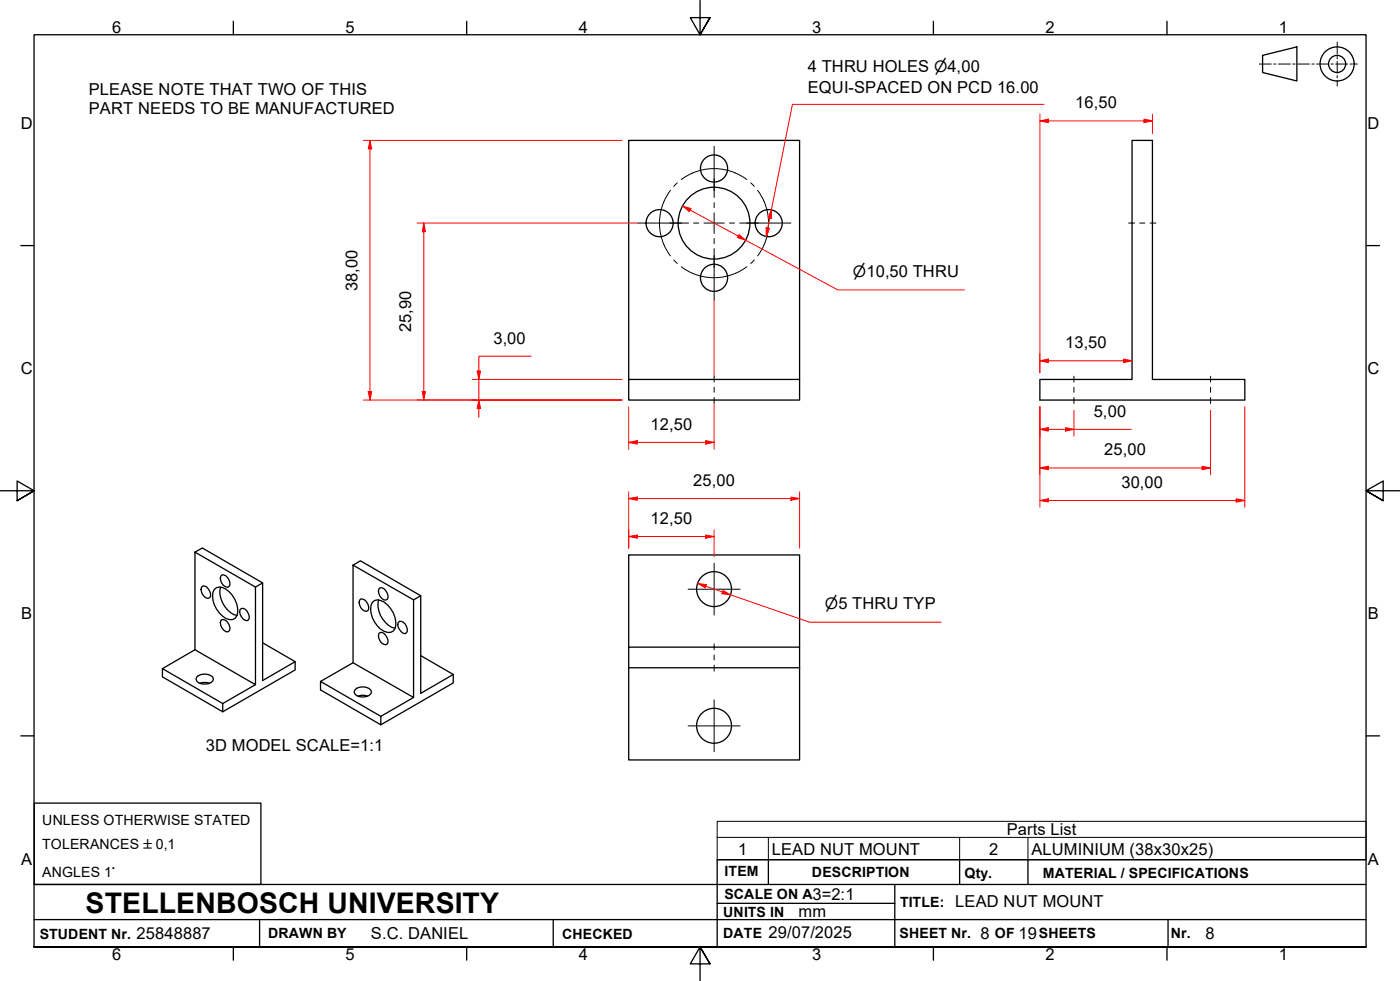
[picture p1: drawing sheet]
<svg xmlns="http://www.w3.org/2000/svg" width="410mm" height="287mm" viewBox="0 0 410 287" stroke-linecap="round" stroke-linejoin="round" font-family="sans-serif">
<!-- layer: Visible Edges(ISO) -->
<g fill="none" stroke="#000" stroke-width=".38">
<path d="M331.5 41.1h5.9v70h27.1v6h-60v-6h27zM184.1 111.1v6h50v-76h-50v70h50M57.1 161.6l17.7 10.2v28.6l-17.7-10.2zM57.1 161.6l2.1-1.2 17.7 10.2v28.6l9.5-5.5-9.5-5.5M59 171.9l.3-.3a1.85 1.85 0 0 1 2.1 1.5l.3 .7v.7l-.3 .5a1.48 1.48 0 0 1-2.1-1l-.4-1.5zM62.7 172.5a2.49 2.49 0 0 1 3.5 0 7.5 7.5 0 0 1 3.1 7.8 2.14 2.14 0 0 1-3.1 .8 7.8 7.8 0 0 1-3.8-7.7zM64.6 171.8a7.2 7.2 0 0 0 4.8 8.4M65 168.3a2.43 2.43 0 0 1 2.1 3.4 1.82 1.82 0 0 1-2.5-1.7l-.1-.8zM70.3 178.4l.4-.3a2.35 2.35 0 0 1 2 3.4 1.53 1.53 0 0 1-2-1l-.5-1.4zM76.9 170.6l-2.1 1.2M103.4 165.4l17.7 10.2v28.6l-17.7-10.2zM103.4 165.4l2.1-1.2 17.7 10.2v28.6l9.5-5.6-9.5-5.5"/>
<path d="M105.6 175.3a2.43 2.43 0 0 1 2.1 3.5 1.82 1.82 0 0 1-2.4-1.7l-.1-.8zM109 176.4a2.41 2.41 0 0 1 3.5-.2 7.5 7.5 0 0 1 3.1 7.8 2.14 2.14 0 0 1-3.1 .8 7.6 7.6 0 0 1-3.9-7.6zM110.9 175.6a7.2 7.2 0 0 0 4.8 8.3M110.9 172.4l.4-.3a1.85 1.85 0 0 1 2 1.5l.3 .7v.7l-.3 .5a1.48 1.48 0 0 1-2-1l-.5-1.4zM123.2 174.4l-2.1 1.2M57.1 190.2l-9.5 5.5M57.6 198.2a3.5 3.5 0 0 1 4.7 0l.2 .6a2.16 2.16 0 0 1-2.6 1.4 2.06 2.06 0 0 1-2.5-1.4zM58.5 200l.9-.2 1.9 .2M65 181.4a2.4 2.4 0 0 1 2.1 3.3 1.48 1.48 0 0 1-2.1-.9 1.81 1.81 0 0 1 0-2.4zM86.4 193.7v2.4l-21.2 12.3M103.4 194l-9.5 5.5M111.3 185.2a2.4 2.4 0 0 1 2 3.3 1.82 1.82 0 0 1-2.4-1.7l-.1-.7 .1-.6z"/>
<path d="M117 181.9a2.35 2.35 0 0 1 2 3.3l-.4 .3a2.79 2.79 0 0 1-2-3.2zM132.7 197.4v2.5l-21.2 12.3M184.1 195.5v-6.1h50v6.1M184.1 189.4v-27h50v27M184.1 195.5v27h50v-27M184.1 195.5h50M74.8 200.4l-9.6 5.5v2.5l-17.6-10.3v-2.4l17.6 10.2M104.4 201.5a3.6 3.6 0 0 1 4.2 .5l.2 .6a3 3 0 0 1-4.9 .5l-.2-.5 .2-.6zM104.8 203.8l.9-.3 1.9 .3M121.1 204.2l-9.6 5.5v2.5l-17.6-10.3v-2.4l17.6 10.2"/>
<circle cx="209.1" cy="49.3" r="4"/>
<circle cx="193.1" cy="65.3" r="4"/>
<circle cx="209.1" cy="65.3" r="10.5"/>
<circle cx="225.1" cy="65.3" r="4"/>
<circle cx="209.1" cy="81.3" r="4"/>
<circle cx="209.1" cy="172.4" r="5.1"/>
<circle cx="209.1" cy="212.5" r="5.1"/>
</g>
<!-- layer: Symbols(ISO) -->
<path d="M210 245.1v-4.7h190v4.7M210 245.1v6.6h190v-6.6M210 245.1h190M225 245.1v6.6M281 245.1v6.6M301 245.1v6.6" fill="none" stroke="#000" stroke-width=".29"/>
<!-- layer: Border_0 -->
<g fill="none" stroke="#000" stroke-width=".38">
<path d="M68.3 6.2v4M136.7 6.2v4M205 .1v10.1l-2.9-5h5.8l-2.9 5 2.9-5M273.3 6.2v4M341.7 6.2v4M6.1 71.9h3.9M400 71.9h3.9M0 143.7h10l-5-2.9v5.8l5-2.9-5 2.9M410 143.7h-10l5-2.9v5.8l-5-2.9 5 2.9M6.1 215.4h3.9M400 215.4h3.9M10 277.2v-267h390v267h-390h390"/>
<path d="M68.3 277.2v3.9M136.7 277.2v3.9M273.3 277.2v3.9M341.7 277.2v3.9M207.9 282.1l-2.9-4.9 2.9 4.9h-5.8l2.9-4.9v10"/>
</g>
<!-- layer: Sketch Geometry(ISO) -->
<g fill="none" stroke="#000" stroke-width=".38">
<path d="M369.7 16.2l10-2.5v10l-10-2.5zM10 235.1h66.4v23.8h-66.4zM10 258.9h390M225 251.7v7.2M262 258.9v18.3M281 251.7v7.2M301 251.7v7.2M400 251.7h-190v25.5M10 277.2h390M10 269.2h390M76 269.2v8M162 269.2v8"/>
<path d="M210 264.4h52M342 269.2v8"/>
<circle cx="391.5" cy="18.7" r="5"/>
<circle cx="391.5" cy="18.7" r="2.51"/>
</g>
<g fill="none" stroke="#000" stroke-width=".29">
<path d="M368.7 18.7h3.5M372.9 18.7h.7M374.3 18.7h3.5M378.5 18.7h.7M379.9 18.7h3.5M384.1 18.7h.7M385.5 18.7h3.5M389.7 18.7h.7M391.1 18.7h3.5M391.5 12.3v3.5M391.5 16.5v.7M391.5 17.9v3.5"/>
<path d="M395.3 18.7h.7M396.7 18.7h.7M391.5 22.1v.7M391.5 23.5v1.7"/>
</g>
<!-- layer: Centerline(ISO) -->
<g fill="none" stroke="#000" stroke-width=".29">
<path d="M196.3 55.7a16 16 0 0 0 0 19.2M198.3 53.5l-1 1.1M218.7 52.6a16 16 0 0 0-19.2 0M219.8 53.5l1.1 1.1M221.8 55.7a16 16 0 0 1 0 19.2M197.3 76.1l1 1M199.5 78.1a16 16 0 0 0 19.2 0M220.9 76.1l-1.1 1M330.5 65.3h1.7M333.7 65.3h1.5M336.7 65.3h1.8M209.1 110.1v1.7"/>
<path d="M209.1 113.4v1.4M209.1 116.3v1.8M314.5 110.1v1.7M314.5 113.4v1.4M314.5 116.3v1.8M354.5 110.1v1.7M354.5 113.4v1.4M354.5 116.3v1.8M209.1 188.5v1.7M209.1 191.7v1.5M209.1 194.7v1.8"/>
</g>
<!-- layer: Center Mark(ISO) -->
<g fill="none" stroke="#000" stroke-width=".29">
<path d="M209.1 42.8v13M209.1 52.3v5.5M209.1 59.3v1.5M186.6 65.3h13M196.1 65.3h5.5M203.1 65.3h1.5M206.1 65.3h6M209.1 74.8v13M209.1 62.3v6M209.1 69.8v1.5M209.1 72.8v5.5M213.6 65.3h1.5"/>
<path d="M216.6 65.3h5.5M218.6 65.3h13"/>
</g>
<!-- layer: Dimensions(ISO) -->
<path d="M304.5 146.5h2.5" fill="none" stroke="#f00" stroke-width=".29"/>
<path d="M304.5 146.5l2.5-.5v1z" fill="#f00"/>
<path d="M304.5 146.5l2.5-.5v1zM361.9 146.5h2.6" fill="none" stroke="#f00" stroke-width=".29"/>
<path d="M361.9 146l2.6 .5-2.6 .5z" fill="#f00"/>
<path d="M304.5 119.1v29.4M364.5 119.1v29.4M304.5 137h2.5M307 146.5h54.9M361.9 146l2.6 .5-2.6 .5z" fill="none" stroke="#f00" stroke-width=".29"/>
<path d="M304.5 137l2.5-.5v1z" fill="#f00"/>
<path d="M304.5 137l2.5-.5v1zM352 137h2.5" fill="none" stroke="#f00" stroke-width=".29"/>
<path d="M352 136.5l2.5 .5-2.5 .5z" fill="#f00"/>
<path d="M304.5 119.1v19.9M304.5 125.7h2.5M307 137h45M352 136.5l2.5 .5-2.5 .5zM354.5 120.1v18.9" fill="none" stroke="#f00" stroke-width=".29"/>
<path d="M304.5 125.7l2.5-.5v1z" fill="#f00"/>
<path d="M304.5 125.7l2.5-.5v1zM312 125.7h2.5" fill="none" stroke="#f00" stroke-width=".29"/>
<path d="M312 125.2l2.5 .5-2.5 .5z" fill="#f00"/>
<path d="M304.5 119.1v8.5M304.5 105.6h2.5M307 125.7h5M312 125.2l2.5 .5-2.5 .5zM314.5 125.7h16.8M314.5 120.1v7.5" fill="none" stroke="#f00" stroke-width=".29"/>
<path d="M304.5 105.6l2.5-.5v1z" fill="#f00"/>
<path d="M304.5 105.6l2.5-.5v1zM329 105.6h2.5" fill="none" stroke="#f00" stroke-width=".29"/>
<path d="M329 105.1l2.5 .5-2.5 .5z" fill="#f00"/>
<path d="M304.5 35.4h2.5M304.5 103.6v5.5M307 105.6h22M329 105.1l2.5 .5-2.5 .5z" fill="none" stroke="#f00" stroke-width=".29"/>
<path d="M304.5 35.4l2.5-.5v1z" fill="#f00"/>
<path d="M304.5 35.4l2.5-.5v1zM335 35.4h2.4" fill="none" stroke="#f00" stroke-width=".29"/>
<path d="M335 34.9l2.4 .5-2.4 .5z" fill="#f00"/>
<path d="M304.5 33.4v75.7M307 35.4h28M335 34.9l2.4 .5-2.4 .5zM337.4 33.4v5.7M108.3 41.1v2.5" fill="none" stroke="#f00" stroke-width=".29"/>
<path d="M108.3 41.1l.5 2.5h-1z" fill="#f00"/>
<path d="M108.3 41.1l.5 2.5h-1zM108.3 114.6v2.5" fill="none" stroke="#f00" stroke-width=".29"/>
<path d="M107.8 114.6h1l-.5 2.5z" fill="#f00"/>
<path d="M106.4 41.1h75.7M108.3 43.6v71M106.4 117.1h75.7M107.8 114.6h1l-.5 2.5zM124.1 114.6v2.5" fill="none" stroke="#f00" stroke-width=".29"/>
<path d="M123.6 114.6h1l-.5 2.5z" fill="#f00"/>
<path d="M124.1 65.3v2.5M123.6 114.6h1l-.5 2.5z" fill="none" stroke="#f00" stroke-width=".29"/>
<path d="M124.1 65.3l.5 2.5h-1z" fill="#f00"/>
<path d="M122.1 65.3h64.5M124.1 65.3l.5 2.5h-1zM124.1 67.8v46.8M122.1 117.1h60M140.2 117.1v2.5" fill="none" stroke="#f00" stroke-width=".29"/>
<path d="M140.2 117.1l.5 2.5h-1z" fill="#f00"/>
<path d="M140.2 117.1l.5 2.5h-1zM140.2 108.6v2.5" fill="none" stroke="#f00" stroke-width=".29"/>
<path d="M139.7 108.6h1l-.5 2.5z" fill="#f00"/>
<path d="M138.2 117.1h43.9M138.2 111.1h43.9M139.7 108.6h1l-.5 2.5zM140.2 111.1v6M140.2 119.6v2.5M155.5 104.3h-15.3v4.3M184.1 145.9h2.5" fill="none" stroke="#f00" stroke-width=".29"/>
<!-- layer: Center Mark(ISO) -->
<path d="M201.5 172.5h15.2M209.1 164.9v15.1M201.5 212.5h15.2M209.1 204.9v15.1" fill="none" stroke="#000" stroke-width=".29"/>
<!-- layer: Dimensions(ISO) -->
<path d="M184.1 145.9l2.5-.4v.9z" fill="#f00"/>
<path d="M184.1 145.9l2.5-.4v.9zM231.6 145.9h2.5" fill="none" stroke="#f00" stroke-width=".29"/>
<path d="M231.6 145.5l2.5 .4-2.5 .5z" fill="#f00"/>
<path d="M184.1 144v16.5M184.1 157h2.5M186.6 145.9h45M231.6 145.5l2.5 .4-2.5 .5zM234.1 144v16.5" fill="none" stroke="#f00" stroke-width=".29"/>
<path d="M184.1 157l2.5-.4v1z" fill="#f00"/>
<path d="M184.1 157l2.5-.4v1zM206.6 157h2.5" fill="none" stroke="#f00" stroke-width=".29"/>
<path d="M206.6 156.6l2.5 .4-2.5 .6z" fill="#f00"/>
<path d="M184.1 129.5h2.5M184.1 155.1v5.4M186.6 157h20M206.6 156.6l2.5 .4-2.5 .6zM209.1 155.1v7.8" fill="none" stroke="#f00" stroke-width=".29"/>
<path d="M184.1 129.5l2.5-.5v1z" fill="#f00"/>
<path d="M184.1 129.5l2.5-.5v1zM206.6 129.5h2.5" fill="none" stroke="#f00" stroke-width=".29"/>
<path d="M206.6 129l2.5 .5-2.5 .5z" fill="#f00"/>
<path d="M225.9 61.4l-.5 2.4M209.1 87.8v22.3M184.1 119.1v12.4M209.1 118.1v13.4M186.6 129.5h20M206.6 129l2.5 .5-2.5 .5z" fill="none" stroke="#f00" stroke-width=".29"/>
<path d="M225.9 61.4v2.6l-1-.2z" fill="#f00"/>
<path d="M224.8 66.8l-.5 2.4M225.9 61.4v2.6l-1-.2z" fill="none" stroke="#f00" stroke-width=".29"/>
<path d="M224.3 66.7l1 .2-1 2.3z" fill="#f00"/>
<path d="M305.7 30.6h-73.7l-6.1 30.8M224.3 66.7l1 .2-1 2.3zM225.4 63.8l-.6 3M211.6 173.3l2.3 .8" fill="none" stroke="#f00" stroke-width=".29"/>
<path d="M211.7 172.9l2.2 1.2-2.5-.3z" fill="#f00"/>
<path d="M204.3 170.8l2.3 .8M211.7 172.9l2.2 1.2-2.5-.3z" fill="none" stroke="#f00" stroke-width=".29"/>
<path d="M204.3 170.8l2.5 .3-.3 1z" fill="#f00"/>
<path d="M216.2 69.1l2.1 1.2M204.3 170.8l2.5 .3-.3 1zM206.6 171.6l5 1.7M213.9 174.1l23.1 8h38.5" fill="none" stroke="#f00" stroke-width=".29"/>
<path d="M216.4 68.7l1.9 1.6-2.4-.8z" fill="#f00"/>
<path d="M199.9 60.3l2.2 1.2M216.4 68.7l1.9 1.6-2.4-.8z" fill="none" stroke="#f00" stroke-width=".29"/>
<path d="M199.9 60.3l2.4 .7-.5 .9z" fill="#f00"/>
<path d="M199.9 60.3l2.4 .7-.5 .9zM202.1 61.5l14.1 7.6M218.3 70.3l27 14.6h37.1" fill="none" stroke="#f00" stroke-width=".29"/>
<text font-size="8.3" x="25.1" y="267.2">STELLENBOSCH UNIVERSITY</text>
<g font-size="4.8">
<text x="32.8" y="9.7">6</text>
<text x="101.2" y="9.7">5</text>
<text x="169.5" y="9.7">4</text>
<text x="237.8" y="9.7">3</text>
<text x="306.1" y="9.7">2</text>
<text x="374.5" y="9.7">1</text>
<text x="236.5" y="21">4 THRU HOLES ⌀4,00</text>
<text x="26" y="28">PLEASE NOTE THAT TWO OF THIS</text>
<text x="236.5" y="27.3">EQUI-SPACED ON PCD 16.00</text>
<text x="26" y="33.5">PART NEEDS TO BE MANUFACTURED</text>
<text x="314.8" y="31.7">16,50</text>
<text x="6.1" y="37.8">D</text>
<text x="400.4" y="37.8">D</text>
<text x="104.6" y="85.2" transform="rotate(-90 104.6 85.2)">38,00</text>
<text x="120.4" y="97.3" transform="rotate(-90 120.4 97.3)">25,90</text>
<text x="144.5" y="100.6">3,00</text>
<text x="311.8" y="101.9">13,50</text>
<text x="6.1" y="109.6">C</text>
<text x="400.4" y="109.6">C</text>
<text x="190.5" y="125.8">12,50</text>
<text x="320.3" y="122">5,00</text>
<text x="323.3" y="133.3">25,00</text>
<text x="203" y="142.3">25,00</text>
<text x="328.4" y="142.8">30,00</text>
<text x="190.5" y="153.4">12,50</text>
<text x="6.2" y="181.3">B</text>
<text x="400.5" y="181.3">B</text>
<text x="60.3" y="219.9">3D MODEL SCALE=1:1</text>
<text x="294.8" y="244.5">Parts List</text>
<text x="216.2" y="250.1">1</text>
<text x="226" y="250.2">LEAD NUT MOUNT</text>
<text x="289.6" y="250.1">2</text>
<text x="302" y="250.2">ALUMINIUM (38x30x25)</text>
<text x="6.2" y="253.1">A</text>
<text x="400.5" y="253.1">A</text>
<text x="237.9" y="263.3">3=2:1</text>
<text x="233.8" y="268.4">mm</text>
<text x="279.7" y="265.6">LEAD NUT MOUNT</text>
<text x="40" y="274.9">25848887</text>
<text x="108.6" y="274.8">S.C. DANIEL</text>
<text x="225" y="274.7">29/07/2025</text>
<text x="287.1" y="274.8">8</text>
<text x="298.2" y="274.9">19</text>
<text x="352.9" y="274.8">8</text>
<text x="32.8" y="281.1">6</text>
<text x="101.2" y="281.1">5</text>
<text x="169.5" y="281.1">4</text>
<text x="237.8" y="281.1">3</text>
<text x="306.1" y="281.1">2</text>
<text x="374.5" y="281.1">1</text>
</g>
<g font-size="4.6">
<text x="249.7" y="81">⌀10,50 THRU</text>
<text x="241.6" y="178.3">⌀5 THRU TYP</text>
</g>
<g font-size="4.1">
<text x="12.4" y="241.5">UNLESS OTHERWISE STATED</text>
<text x="12.4" y="248.4">TOLERANCES ±0,1</text>
<text x="12.4" y="256.6">ANGLES 1°</text>
<text x="212.2" y="256.5">ITEM</text>
<text x="237.7" y="256.7">DESCRIPTION</text>
<text x="282.4" y="256.9">Qty.</text>
<text x="305.4" y="256.9">MATERIAL / SPECIFICATIONS</text>
<text x="212.1" y="263">SCALE ON A</text>
<text x="211.8" y="268.4">UNITS IN</text>
<text x="263.5" y="265.6">TITLE:</text>
<text x="11.6" y="274.8">STUDENT Nr.</text>
<text x="78.5" y="274.6">DRAWN BY</text>
<text x="164.6" y="274.8">CHECKED</text>
<text x="211.8" y="274.6">DATE</text>
<text x="263.4" y="274.6">SHEET Nr.</text>
<text x="291.3" y="274.6">OF</text>
<text x="304.2" y="274.6">SHEETS</text>
<text x="342.8" y="274.5">Nr.</text>
</g>
</svg>
